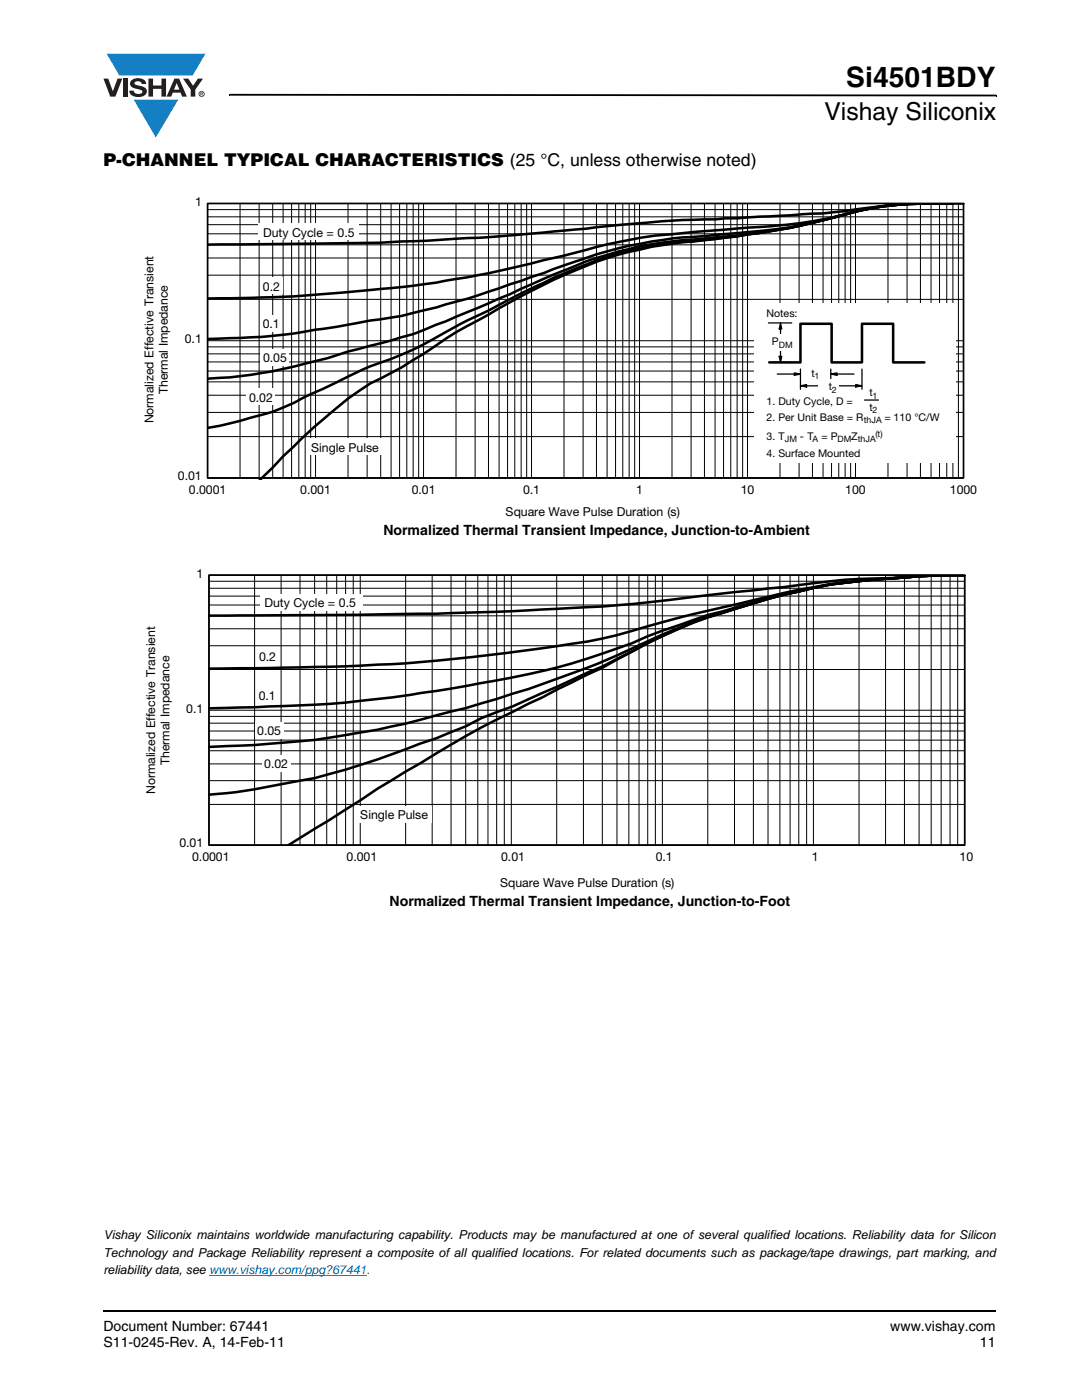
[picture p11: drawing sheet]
<svg xmlns="http://www.w3.org/2000/svg" width="216mm" height="279mm" viewBox="0 0 216 279" stroke-linecap="round" stroke-linejoin="round" font-family="sans-serif">
<path d="M20.5 261.5h.1v.4h-.1z" fill="#000"/>
<path d="M20.6 261.7h178.2" fill="none" stroke="#000" stroke-width=".36"/>
<path d="M20.6 10.7h20.4v16.7h-20.4z" fill="#fff"/>
<g fill="#147fc3">
<path d="M21.3 10.7h19.7l-2.6 4.4h-3.8h-10.8z"/>
<path d="M26.7 19.9h8.9l-4.5 7.5z"/>
</g>
<g fill="#231f20">
<path d="M20.6 15.7h1l.9 2.5 1-2.5h.9l-1.4 3.6h-1z"/>
<path d="M24.6 15.7h.9v3.6h-.9z"/>
<path d="M26.3 16a2.1 2.1 0 0 1 2.8 .3l.1 .5h-.9a.79 .79 0 0 0-.7-.6 .79 .79 0 0 0-.8 .4l.3 .3 1 .3a1.08 1.08 0 0 1 1.2 1 1.08 1.08 0 0 1-1.1 1.1 1.73 1.73 0 0 1-2.4-1.2h.9a.96 .96 0 0 0 .8 .6 .96 .96 0 0 0 .9-.4 1.31 1.31 0 0 0-1.2-.6 1.03 1.03 0 0 1-1.1-.5 1.03 1.03 0 0 1 .2-1.2z"/>
<path d="M29.6 15.7h.9v1.4h1.7v-1.4h.9v3.6h-.9v-1.6h-1.7v1.6h-.9z"/>
<path d="M36.5 15.7h1.1l.9 1.4 1-1.4h1l-1.5 2.2v1.4h-.9v-1.4z"/>
<path d="M35.3 16.6l.5 1.3h-1.1zM34.8 15.7l-1.6 3.6h1l.3-.8h1.5l.3 .8h1l-1.6-3.6z"/>
<path d="M39.8 18.8a.46 .46 0 0 1 .9 0 .46 .46 0 0 1-.9 0zM39.6 18.8a.6 .6 0 0 0 1.2 0 .6 .6 0 0 0-1.2 0z"/>
<path d="M40.1 18.5h.2v.2h-.2zM40 18.4v.7h.1v-.3l.4 .3-.2-.3 .2-.2-.1-.1z"/>
</g>
<path d="M45.7 18.7h.2v.4h-.2zM45.9 18.7l152.9 .2v.3l-152.9-.1zM198.8 18.9h.1v.3h-.1z" fill="#000"/>
<path d="M41.7 254.6h31.4" fill="none" stroke="#007ec4" stroke-width=".2"/>
<g fill="#fff">
<path d="M25.3 39h173.3v65.5h-173.3z"/>
<path d="M41.4 40.6h150.9v54.8h-150.9z"/>
</g>
<g fill="none" stroke="#000" stroke-width=".2">
<path d="M41.4 59.7h150.9M41.4 54.9h150.9M41.4 51.5h150.9M41.4 48.9h150.9M41.4 46.7h150.9M41.4 44.8h150.9M41.4 43.3h150.9M41.4 41.8h150.9M41.4 40.6h150.9v54.8h-150.9zM47.9 40.6v54.8M51.7 40.6v54.8M54.4 40.6v54.8"/>
<path d="M56.5 40.6v54.8M58.2 40.6v54.8M59.6 40.6v54.8M60.9 40.6v54.8M62 40.6v54.8M63 40.6v54.8M69.4 40.6v54.8M73.3 40.6v54.8M76 40.6v54.8M78 40.6v54.8M79.7 40.6v54.8M81.2 40.6v54.8"/>
<path d="M82.4 40.6v54.8M83.5 40.6v54.8M84.5 40.6v54.8M91 40.6v54.8M94.8 40.6v54.8M97.5 40.6v54.8M99.6 40.6v54.8M101.3 40.6v54.8M102.7 40.6v54.8M104 40.6v54.8M105.1 40.6v54.8M106.1 40.6v54.8"/>
<path d="M112.5 40.6v54.8M116.4 40.6v54.8M119 40.6v54.8M121.1 40.6v54.8M122.8 40.6v54.8M124.3 40.6v54.8M125.5 40.6v54.8M126.6 40.6v54.8M127.6 40.6v54.8M134.1 40.6v54.8M137.9 40.6v54.8M140.6 40.6v54.8"/>
<path d="M142.7 40.6v54.8M144.4 40.6v54.8M145.8 40.6v54.8M147.1 40.6v54.8M148.2 40.6v54.8M149.2 40.6v54.8M155.6 40.6v54.8M159.4 40.6v54.8M162.1 40.6v54.8M164.2 40.6v54.8M165.9 40.6v54.8M167.4 40.6v54.8"/>
<path d="M168.6 40.6v54.8M169.7 40.6v54.8M170.7 40.6v54.8M177.2 40.6v54.8M181 40.6v54.8M183.7 40.6v54.8M185.8 40.6v54.8M187.5 40.6v54.8M188.9 40.6v54.8M190.1 40.6v54.8M191.2 40.6v54.8M41.4 78.9h150.9"/>
<path d="M41.4 76.2h150.9M41.4 74.1h150.9M41.4 72.2h150.9M41.4 70.6h150.9M41.4 69.2h150.9M41.4 68h150.9M41.4 87.1h150.9M41.4 82.3h150.9"/>
</g>
<path d="M41.4 40.6h150.9v54.8h-150.9z" fill="none" stroke="#000" stroke-width=".34"/>
<path d="M190.1 40.6a74.7 74.7 0 0 0-16.1 .9l-2.2 .5a155.1 155.1 0 0 1-29.1 5.6l-2.2 .3a79.5 79.5 0 0 0-32 8.5l-5.1 2.4-5.9 3.2a149.2 149.2 0 0 0-13 6.8l-2.1 1-4.4 1.8a87.6 87.6 0 0 0-13 5.8l-4.1 1.8a38.5 38.5 0 0 1-10.9 4.2l-6.1 1.6-2.5 .4M190.1 40.6a74.3 74.3 0 0 0-16.1 .9l-2.2 .5a133.6 133.6 0 0 1-26.9 5.2l-3.3 .3a95.2 95.2 0 0 0-18.3 2.7 71.9 71.9 0 0 0-10.8 3.8l-8.5 3.6a359.5 359.5 0 0 1-19.5 8.3l-2.1 .8-4.4 1.3-8.6 2.2a107.4 107.4 0 0 1-25.5 5.2l-2.5 .2M190.1 40.6a74.3 74.3 0 0 0-16.1 .9l-2.2 .5a110 110 0 0 1-26.9 4.7l-3.3 .3a97.3 97.3 0 0 0-33.1 7.5l-2.4 .8a182.7 182.7 0 0 1-23.7 7.2l-2.2 .5-6.4 1-9.7 1.7a117.2 117.2 0 0 1-20.2 1.9l-2.5 .1M190.1 40.6a74.3 74.3 0 0 0-16.1 .9l-2.2 .5a92.8 92.8 0 0 1-22.6 3.4l-6.5 .6a131.9 131.9 0 0 0-20.5 2.6l-5.3 1.3a384.4 384.4 0 0 1-23.6 5.4 257.5 257.5 0 0 1-26 3.2l-2.1 .1a255.4 255.4 0 0 1-23.8 1M190.1 40.6a98.2 98.2 0 0 0-16.1 .8 155.4 155.4 0 0 1-18.4 1.7l-12.9 .7a212.6 212.6 0 0 0-18.3 1l-9.7 1a437.7 437.7 0 0 1-34.5 2.4l-4.2 .2-34.6 .4M192.3 40.6a95.7 95.7 0 0 0-17.2 .7 89.7 89.7 0 0 0-10.9 2.6 185.5 185.5 0 0 1-25.7 4.3 72.8 72.8 0 0 0-26 6.7l-8.5 4.2-8.6 4.8a67.7 67.7 0 0 0-10.9 6.7 78 78 0 0 1-10.7 5.9 94.1 94.1 0 0 0-10.8 8.4l-6.5 6.2-4.6 4.7" fill="none" stroke="#000" stroke-width=".51"/>
<g fill="#fff">
<path d="M51.6 44.6h20v3.2h-20z"/>
<path d="M52.1 55.4h4.2v3.2h-4.2z"/>
<path d="M52 62.9h4.2v3.2h-4.2z"/>
<path d="M52 69.7h5.7v3.2h-5.7z"/>
<path d="M49.2 77.6h5.7v3.2h-5.7z"/>
<path d="M61.4 87.5h15v3.2h-15z"/>
<path d="M150.6 60.6h40.1v31.8h-40.1z"/>
</g>
<path d="M153.3 64.4h4.7M155.1 74.7h3.7M158.5 74.4l1.2 .3-1.2 .2zM159.7 73.7v4M159.7 77l1.2-.3v.5zM160.6 77h3.8M165.8 73.7v2M165.8 74.7l1.2-.3v.5zM166.6 74.7h3.8M167.4 77h3.7M170.7 76.7l1.3 .3-1.3 .2zM172 73.7v4" fill="none" stroke="#000" stroke-width=".25"/>
<path d="M158.5 74.4l1.2 .3-1.2 .2zM159.7 77l1.2-.3v.5zM165.8 74.7l1.2-.3v.5zM170.7 76.7l1.3 .3-1.3 .2z" fill="#000"/>
<g fill="#fff">
<path d="M160.2 73h4.1v2.5h-4.1z"/>
<path d="M163.3 75.6h4v2.6h-4z"/>
</g>
<path d="M155.5 71.1h.5l-.3 1.2zM155.7 64.4l.3 1.3h-.5z" fill="#000"/>
<path d="M155.5 71.1h.5l-.3 1.2zM155.7 64.4l.3 1.3h-.5zM155.7 65.3v6.2" fill="none" stroke="#000" stroke-width=".25"/>
<path d="M153.1 66.6h5.8v3.4h-5.8z" fill="#fff"/>
<path d="M153.5 72.3h6.2v-7.7h6.2v7.7h6.1v-7.7h6.2v7.7h6.2" fill="none" stroke="#000" stroke-width=".51"/>
<path d="M172.5 79.8h2.8" fill="none" stroke="#000" stroke-width=".25"/>
<g fill="#fff">
<path d="M28.9 113.2h165.3v65.4h-165.3z"/>
<path d="M41.7 114.8h150.8v53.9h-150.8z"/>
</g>
<g fill="none" stroke="#000" stroke-width=".2">
<path d="M41.7 119h150.8M41.7 117.4h150.8M41.7 116h150.8M41.7 114.8h150.8v53.9h-150.8zM50.8 114.8v53.9M56.1 114.8v53.9M59.9 114.8v53.9M62.8 114.8v53.9M65.2 114.8v53.9M67.2 114.8v53.9M69 114.8v53.9M70.5 114.8v53.9"/>
<path d="M71.9 114.8v53.9M80.9 114.8v53.9M86.2 114.8v53.9M90 114.8v53.9M92.9 114.8v53.9M95.3 114.8v53.9M97.4 114.8v53.9M99.1 114.8v53.9M100.6 114.8v53.9M102 114.8v53.9M111.1 114.8v53.9M116.4 114.8v53.9"/>
<path d="M120.2 114.8v53.9M123.1 114.8v53.9M125.5 114.8v53.9M127.5 114.8v53.9M129.2 114.8v53.9M130.8 114.8v53.9M132.2 114.8v53.9M141.2 114.8v53.9M146.6 114.8v53.9M150.3 114.8v53.9M153.2 114.8v53.9M155.6 114.8v53.9"/>
<path d="M157.7 114.8v53.9M159.4 114.8v53.9M161 114.8v53.9M162.3 114.8v53.9M171.4 114.8v53.9M176.7 114.8v53.9M180.5 114.8v53.9M183.4 114.8v53.9M185.8 114.8v53.9M187.8 114.8v53.9M189.6 114.8v53.9M191.1 114.8v53.9"/>
<path d="M41.7 133.6h150.8M41.7 128.9h150.8M41.7 125.5h150.8M41.7 122.9h150.8M41.7 120.7h150.8M41.7 155.8h150.8M41.7 152.5h150.8M41.7 149.8h150.8M41.7 147.7h150.8M41.7 145.9h150.8M41.7 144.3h150.8M41.7 143h150.8"/>
<path d="M41.7 141.7h150.8M41.7 160.5h150.8"/>
</g>
<path d="M41.7 114.8h150.8v53.9h-150.8z" fill="none" stroke="#000" stroke-width=".34"/>
<path d="M192.5 114.8a240.4 240.4 0 0 0-26.8 1.8 165.1 165.1 0 0 0-30.1 8.8 144.1 144.1 0 0 0-15.4 7.9l-2.9 1.3-15 7.5a167.5 167.5 0 0 0-18.4 10.2l-8.6 5.1-9.5 6.2-8.3 5.1M192.5 114.8a239.4 239.4 0 0 0-26.8 1.8 164.5 164.5 0 0 0-30.1 8.8 121.6 121.6 0 0 0-12.5 6.1l-2.9 1.5-2.9 1.2-15 6.8-6.3 2.4-3.1 1.6a285.8 285.8 0 0 1-27.1 9.4l-3 .9-9 1.7a86.9 86.9 0 0 1-12.1 1.6M192.5 114.8a240.4 240.4 0 0 0-26.8 1.8l-3.4 .7a180 180 0 0 0-18.1 4.9 88.2 88.2 0 0 0-13.2 4.9l-5.7 2.7a116.2 116.2 0 0 1-11.3 4.6 182.3 182.3 0 0 1-18 6l-3.1 .9-2.9 .7a182.2 182.2 0 0 1-39.2 6.7l-9.1 .4M192.5 114.8a240.4 240.4 0 0 0-26.8 1.8l-3.4 .7a240.3 240.3 0 0 0-24 6.5 110.1 110.1 0 0 0-12.2 4.6 147 147 0 0 1-30.1 7.9 258.6 258.6 0 0 1-33.2 4.3l-21.1 .8M192.5 114.8a267.7 267.7 0 0 0-26.8 1.8l-6.3 1.1-9.1 2.1a344.8 344.8 0 0 0-27.2 7 105.2 105.2 0 0 1-13.7 2.4 368 368 0 0 1-52.5 4l-15.2 .2M192.5 114.8a173.6 173.6 0 0 0-14.9 .6 128.7 128.7 0 0 0-21.3 1.8l-9.4 .9a479.9 479.9 0 0 1-29.6 3.1 1058.2 1058.2 0 0 1-58 1.6l-17.6 .1" fill="none" stroke="#000" stroke-width=".51"/>
<g fill="#fff">
<path d="M51.9 118.6h20.5v3.3h-20.5z"/>
<path d="M51.3 129.3h4.2v3.3h-4.2z"/>
<path d="M51.3 137h4.1v3.3h-4.1z"/>
<path d="M50.9 144h5.6v3.4h-5.6z"/>
<path d="M52.3 150.7h5.7v3.4h-5.7z"/>
<path d="M71.2 160.9h14.9v3.4h-14.9z"/>
</g>
<text font-size="5.6" x="168.9" y="17.4">Si4501BDY</text>
<text font-size="4.9" x="164.5" y="24">Vishay Siliconix</text>
<text font-size="3.5" x="20.6" y="33">P-CHANNEL TYPICAL CHARACTERISTICS (25 °C, unless otherwise noted)</text>
<g font-size="2.8">
<text x="76.5" y="106.7">Normalized Thermal Transient Impedance, Junction-to-Ambient</text>
<text x="77.7" y="180.8">Normalized Thermal Transient Impedance, Junction-to-Foot</text>
<text x="20.6" y="265.6">Document Number: 67441</text>
<text x="20.6" y="268.8">S11-0245-Rev. A, 14-Feb-11</text>
<text x="177.7" y="265.6">www.vishay.com</text>
<text x="195.5" y="268.8">11</text>
</g>
<g font-size="2.5">
<text x="38.9" y="41.1">1</text>
<text x="52.5" y="47.2">Duty Cycle = 0.5</text>
<text x="52.5" y="58">0.2</text>
<text x="52.4" y="65.5">0.1</text>
<text x="36.9" y="68.5">0.1</text>
<text x="52.5" y="72.3">0.05</text>
<text x="33.5" y="78.7" transform="rotate(-90 33.5 78.7)">Thermal Impedance</text>
<text x="49.7" y="80.2">0.02</text>
<text x="30.6" y="84.5" transform="rotate(-90 30.6 84.5)">Normalized Effective Transient</text>
<text x="35.5" y="95.8">0.01</text>
<text x="62.1" y="90.2">S</text>
<text x="63.7" y="90.2">ingle Pulse</text>
<text x="37.7" y="98.5">0.0001</text>
<text x="59.9" y="98.5">0.001</text>
<text x="82.2" y="98.5">0.01</text>
<text x="104.4" y="98.5">0.1</text>
<text x="126.9" y="98.5">1</text>
<text x="147.8" y="98.5">10</text>
<text x="168.7" y="98.5">100</text>
<text x="189.5" y="98.5">1000</text>
<text x="100.9" y="102.9">Square Wave Pulse Duration (s)</text>
<text x="39.2" y="115.3">1</text>
<text x="52.8" y="121.2">Duty Cycle = 0.5</text>
<text x="51.7" y="131.9">0.2</text>
<text x="37.2" y="142.2">0.1</text>
<text x="51.6" y="139.6">0.1</text>
<text x="51.3" y="146.6">0.05</text>
<text x="33.8" y="152.7" transform="rotate(-90 33.8 152.7)">Thermal Impedance</text>
<text x="52.7" y="153.4">0.02</text>
<text x="31" y="158.5" transform="rotate(-90 31 158.5)">Normalized Effective Transient</text>
<text x="71.9" y="163.5">Single Pulse</text>
<text x="35.8" y="169.1">0.01</text>
<text x="38.3" y="171.8">0.0001</text>
<text x="69.2" y="171.8">0.001</text>
<text x="100" y="171.8">0.01</text>
<text x="130.8" y="171.8">0.1</text>
<text x="162" y="171.8">1</text>
<text x="191.5" y="171.8">10</text>
<text x="99.8" y="176.9">Square Wave Pulse Duration (s)</text>
<text x="20.6" y="250.8">Technology and Package Reliability represent a composite of all qualified locations. For related documents such as package/tape drawings, part marking, and</text>
<text x="20.6" y="247.3">Vishay Siliconix maintains worldwide manufacturing capability. Products may be manufactured at one of several qualified locations. Reliability data for Silicon</text>
<text x="20.6" y="254.3">reliability data, see www.vishay.com/ppg?67441.</text>
</g>
<g font-size="2.1">
<text x="152.9" y="63.2">Notes:</text>
<text x="154" y="68.9">P</text>
<text x="161.9" y="75.2">t</text>
<text x="165.4" y="77.9">t</text>
<text x="152.9" y="80.8">1. Duty Cycle, D =</text>
<text x="173.5" y="79.1">t</text>
<text x="173.5" y="81.9">t</text>
<text x="152.9" y="87.8">3. T</text>
<text x="152.9" y="84">2. Per Unit Base = R</text>
<text x="159.6" y="87.8">- T</text>
<text x="163.9" y="87.8">= P</text>
<text x="169.9" y="87.8">Z</text>
<text x="176.5" y="84">= 110 °C/W</text>
<text x="152.9" y="91.1">4. Surface Mounted</text>
</g>
<g font-size="1.8">
<text x="155.4" y="69.4">DM</text>
<text x="162.5" y="75.7">1</text>
<text x="166" y="78.4">2</text>
<text x="174.1" y="79.6">1</text>
<text x="174.1" y="82.4">2</text>
<text x="156.6" y="88.3">JM</text>
<text x="162.1" y="88.3">A</text>
<text x="167.1" y="88.3">DM</text>
<text x="171.2" y="88.3">thJA</text>
<text x="172.4" y="84.5">thJA</text>
<text x="174.7" y="87.2">(t)</text>
</g>
</svg>
